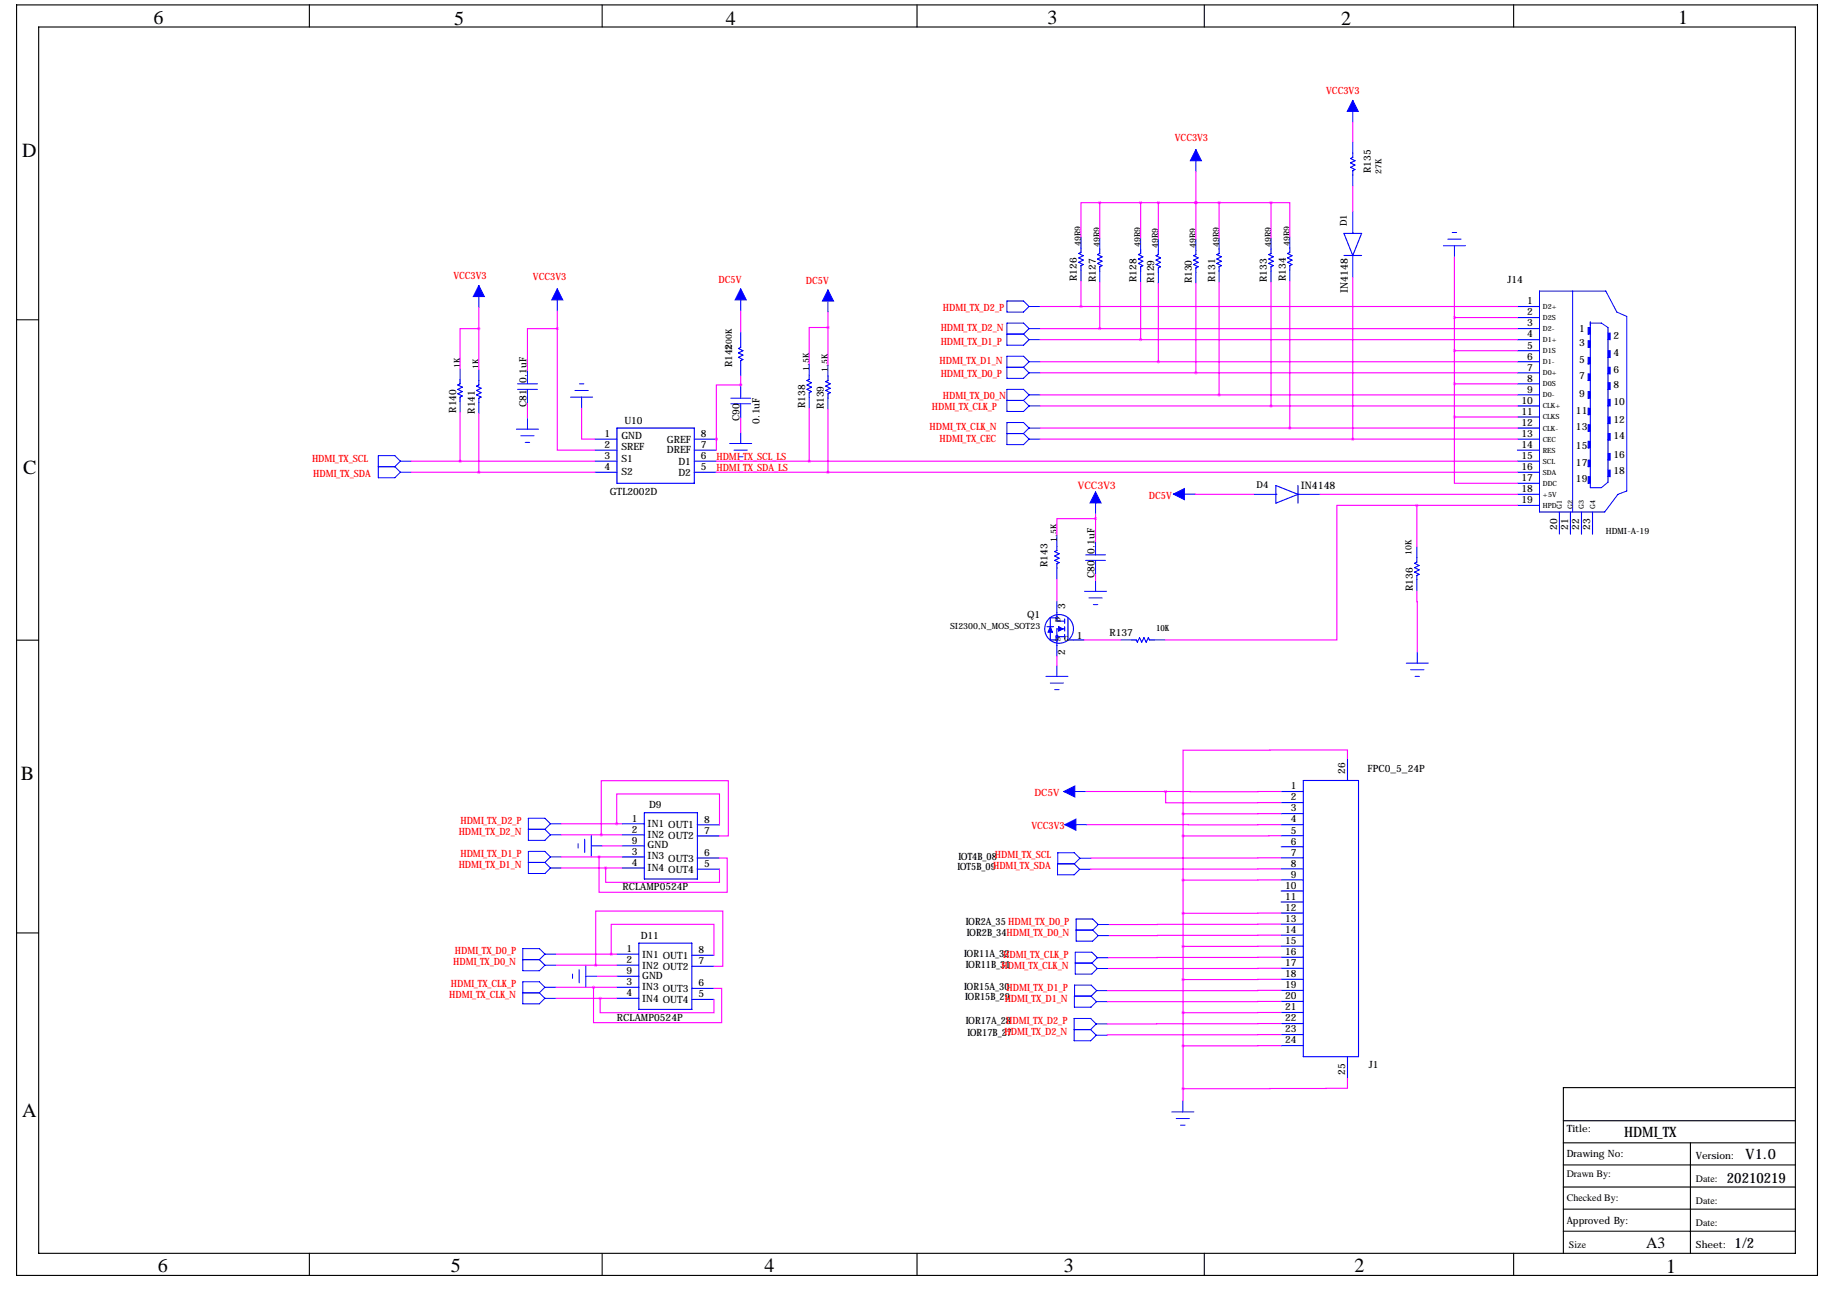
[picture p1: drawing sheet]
<svg xmlns="http://www.w3.org/2000/svg" width="419mm" height="297mm" viewBox="0 0 419 297" stroke-linecap="round" stroke-linejoin="round" font-family="sans-serif">
<g fill="none" stroke="#000" stroke-width=".25">
<path d="M3.8 1.1h414v292.1h-414zM8.9 6.2h403.8v281.9h-403.8zM71.1 1.1v5.1M138.4 1.1v5.1M210.8 1.1v5.1M276.9 1.1v5.1M348 1.1v5.1M3.8 73.5h5.1M3.8 147.2h5.1M3.8 214.5h5.1M359.4 257.7h53.3M412.7 250h-53.3v38.1"/>
<path d="M359.4 262.7h53.3M359.4 267.8h53.3M359.4 272.9h53.3M359.4 278h53.3M388.6 262.7v25.4M71.1 288.1v5.1M138.4 288.1v5.1M210.8 288.1v5.1M276.9 288.1v5.1M348 288.1v5.1M359.4 283.1h53.3"/>
</g>
<g fill="none" stroke="#00f" stroke-width=".25">
<path d="M311 35.2v1l-.5 .2 1 .5-1 .6 1 .5-1 .5 1 .5-.5 .2v1M248.5 57v1l-.5 .3 1 .5-1 .5 1 .5-1 .5 1 .5-.5 .3v1M252.8 57.3v1l-.5 .2 1 .5-1 .5 1 .6-1 .5 1 .5-.5 .2v1M262.2 57.3v1l-.5 .2 1 .5-1 .5 1 .6-1 .5 1 .5-.5 .2v1M266.3 57.5v1l-.5 .3 1 .5-1 .5 1 .5-1 .5 1 .5-.5 .3v1M274.9 57.5v1l-.5 .3 1 .5-1 .5 1 .5-1 .5 1 .5-.5 .3v1M280.3 57.3v1l-.5 .2 1 .5-1 .5 1 .6-1 .5 1 .5-.5 .2v1M292.2 57.3v1l-.5 .2 1 .5-1 .5 1 .6-1 .5 1 .5-.5 .2v1M296.5 57v1l-.5 .3 1 .5-1 .5 1 .5-1 .5 1 .5-.5 .3v1M309 53.7h4l-2 5zM309 58.7h4M311 58.7h.1"/>
<path d="M311 53.7h.1M170.3 78.9v1l-.5 .2 1 .5-1 .5 1 .5-1 .6 1 .5-.5 .2v1M348.8 70.5h5.1M348.8 73h5.1M348.8 75.6h5.1M348.8 78.1h5.1M105.8 87.2v1.1l-.5 .2 1 .5-1 .5 1 .5-1 .5 1 .5-.5 .3v1M110.1 87.5v1l-.5 .3 1 .5-1 .5 1 .5-1 .5 1 .5-.5 .3v1M141.8 98.4h17.8v12.7h-17.8zM186 86.2v1l-.5 .3 1 .5-1 .5 1 .5-1 .5 1 .5-.5 .3v1M190.3 86.5v1l-.5 .2 1.1 .6-1.1 .5 1.1 .5-1.1 .5 1.1 .5-.6 .2v1.1M348.8 80.6h5.1"/>
<path d="M348.8 83.2h5.1M348.8 85.7h5.1M348.8 88.3h5.1M348.8 90.8h5.1M348.8 93.3h5.1M348.8 95.9h5.1M348.8 98.4h5.1M136.8 101h5M136.8 103.5h5M136.8 106h5M136.8 108.6h5M159.6 101h5.1"/>
<path d="M159.6 103.5h5.1M159.6 106h5.1M159.6 108.6h5.1M293.3 113.7h.1M293.3 111.6l5.1 2.1-5.1 2zM298.4 113.7h.1M298.4 111.6v4.1M348.8 101h5.1M348.8 103.5h5.1M348.8 106h5.1M348.8 108.6h5.1M348.8 111.1h5.1"/>
<path d="M348.8 113.7h5.1M348.8 116.2h5.1M358.5 117.7v5.1M361 117.7v5.1M363.6 117.7v5.1M366.1 117.7v5.1M243 125.5v1.1l-.5 .2 1 .5-1 .5 1 .5-1 .5 1 .5-.5 .3v1M243 138.2v4.6h1.8M325.7 128.2v1l-.5 .3 1 .5-1 .5 1 .5-1 .5 1 .5-.5 .3v1M240.7 144.1h1.5M241.5 145.4v1.7h1.5M243 146.4h1.8"/>
<path d="M243 142h-1.5v2.1M244.8 144.6h-1.8v6.3M244.8 142.3v1M244.8 144.1v1M244.8 145.9v1M245.5 142v5.1h3.8M260.2 147.1h1l.3 .5 .5-1 .5 1 .5-1 .5 1 .5-1 .3 .5h1M299.6 179.4h12.7v63.5h-12.7zM309.8 174.4v5M143.1 189.4h5M143.1 191.9h5M143.1 194.5h5"/>
<path d="M143.1 197h5M143.1 199.6h5M148.1 186.9h12.2v15.2h-12.2zM160.3 199.8h5.1M160.3 189.6h5.1M160.3 192.2h5.1M160.3 197.3h5.1M294.5 182h5.1M294.5 184.5h5.1M294.5 187.1h5.1M294.5 189.6h5.1M294.5 192.1h5.1"/>
<path d="M294.5 194.7h5.1M294.5 197.2h5.1M294.5 199.8h5.1M141.8 219.4h5.1M146.9 216.8h12.2v15.3h-12.2zM159.1 219.6h5M294.5 202.3h5.1M294.5 204.8h5.1M294.5 207.4h5.1M294.5 209.9h5.1M294.5 212.5h5.1M294.5 215h5.1"/>
<path d="M294.5 217.5h5.1M141.8 221.9h5.1M141.8 224.4h5.1M141.8 227h5.1M141.8 229.5h5.1M159.1 222.2h5M159.1 227.2h5M159.1 229.8h5M294.5 220.1h5.1M294.5 222.6h5.1M294.5 225.2h5.1M294.5 227.7h5.1"/>
<path d="M294.5 230.2h5.1M294.5 232.8h5.1M294.5 235.3h5.1M294.5 237.9h5.1M294.5 240.4h5.1M309.8 242.9v5.1"/>
<circle cx="243" cy="147.1" r=".25"/>
<circle cx="243" cy="142" r=".25"/>
<circle cx="243" cy="146.3" r=".25"/>
<circle cx="243.5" cy="144.6" r="3.3"/>
</g>
<g fill="none" stroke="#00f" stroke-width=".23">
<path d="M274.9 34.4v5.1M311 23.1v5.1M311 32.6v2.6M248.5 54.5v2.5M252.8 54.7v2.6M262.2 54.7v2.6M266.3 55v2.5M274.9 55v2.5M280.3 54.7v2.6M292.2 54.7v2.6M296.5 54.5v2.5M311 40.2v2.6"/>
<path d="M311 48.6v5.1M311 58.7v5.1M331.8 56.5h5.1M332.8 55h3.1M333.9 53.5h1M334.4 56.5v2.5M110.1 65.6v5.1M128.1 66.4v5.1M170.3 66.4v5.1M170.3 76.3v2.6M190.3 66.7v5M231.5 69.2h3.8l1.3 1.3-1.3 1.2h-3.8z"/>
<path d="M231.5 76.8h3.8M235.3 76.8l1.3 1.3M236.6 75.6l-1.3-1.3h-3.8v5.1h3.8l1.3-1.3M236.6 70.5h2.5M236.6 75.6h2.5M236.6 75.6l-1.3 1.2M236.6 78.1h2.5M248.5 62.1v2.5M252.8 62.3v2.6M262.2 62.3v2.6M266.3 62.6v2.5M274.9 62.6v2.5"/>
<path d="M280.3 62.3v2.6M292.2 62.3v2.6M296.5 62.1v2.5M353.9 66.9h15.3l2.5 4.8 2.3 1.1v40.1l-2 .8-3.1 4h-15zM361.5 66.9v50.8M365.6 74v38.1h2.5l1.6-1.2v-35.6l-1.6-1h-2.5M105.8 84.7v2.5M105.8 92.3v2.6M110.1 84.9v2.6M110.1 92.6v2.5M118.7 98.7h5.1M119 89.5h4.5"/>
<path d="M119 88.3h4.5M121.3 85.2v3.1M121.3 89.5v3.3M121.3 96.1v2.6M131.2 91.3h5M132.2 89.8h3M133.2 88.3h1M133.7 91.3v2.5M168 92.8h4.6M168 91.6h4.6M170.3 83.9v2.6M170.3 88.5v3.1"/>
<path d="M170.3 92.8v3.3M170.3 99.4v2.6M186 83.7v2.5M186 91.3v2.5M190.3 83.9v2.6M190.3 91.6v2.5M231.5 84.4h3.8M231.5 92.1h3.8M231.5 99.7h3.8M235.3 84.4l1.3 1.3M235.3 92.1l1.3 1.2M235.3 99.7l1.3 1.3"/>
<path d="M236.6 90.8l-1.3-1.3h-3.8v5.1h3.8l1.3-1.3M236.6 83.2l-1.3-1.3h-3.8v5.1h3.8l1.3-1.3M236.6 98.4l-1.3-1.3h-3.8v5.1h3.8l1.3-1.2M236.6 83.2h2.5M236.6 83.2l-1.3 1.2M236.6 85.7h2.5M236.6 90.8h2.5M236.6 90.8l-1.3 1.3M236.6 93.3h2.5M236.6 98.4h2.5M236.6 98.4l-1.3 1.3M87 107.3h3.8"/>
<path d="M90.8 107.3l1.2 1.3M92 106h2.6M92 106l-1.2 1.3M92 106l-1.2-1.2h-3.8v5h3.8l1.2-1.2M92 108.6h2.6M119.7 100.2h3.1M120.8 101.7h1M167.7 102h5.1M168.8 103.5h3M169.8 105h1M236.6 101h2.5M251.9 113.1v5.1"/>
<path d="M269.7 113.6h5.1M288.2 113.7h5.1M298.4 113.7h5.1M243 123v2.5M243 130.6v2.6M249.3 136h5.1M249.6 128.8h4.6M249.6 127.6h4.6M250.3 137.5h3.1M251.4 139h1M251.9 124.5v3.1M251.9 128.8v3.3"/>
<path d="M251.9 133.4v2.6M325.7 125.7v2.5M325.7 133.3v2.6M240.4 155.5h5.1M241.5 157h3M242.5 158.6h1M243 153v2.5M257.7 147.1h2.5M265.3 147.1h2.5M323.3 152.5h5.1M324.3 154h3.1M325.3 155.5h1"/>
<path d="M325.8 149.9v2.6M121.5 190.7h3.8M121.5 198.3h3.8M125.3 190.7l1.2 1.2M125.3 198.3l1.2 1.3M126.5 189.4h2.6M126.5 189.4l-1.2 1.3M126.5 189.4l-1.2-1.3h-3.8v5.1h3.8l1.2-1.3M126.5 197l-1.2-1.3h-3.8v5.1h3.8l1.2-1.2M126.5 191.9h2.6M126.5 197h2.6M126.5 197l-1.2 1.3"/>
<path d="M126.5 199.6h2.6M132.9 194v1M134.4 192.9v3.1M135.9 194.5h2.6M135.9 191.9v5.1M244.6 182h5M244.8 189.6h5.1M246.9 198.6l1.3 1.3M247 198.6h-3.9v2.5h3.8l1.3-1.2M248.2 199.9h2.5M248.3 197.3h2.5M248.3 197.3l-1.3 1.3"/>
<path d="M248.3 197.3l-1.3-1.3h-3.8v2.6M125.3 219.4h2.5M125.3 219.4l-1.3 1.2M125.3 219.4l-1.3-1.3h-3.8v5.1h3.8l1.3-1.3M247.4 213.8h3.8M251.2 213.8l1.3 1.3M252.5 215.1h2.5M252.5 212.6l-1.3-1.3h-3.8v5.1h3.8l1.3-1.3M252.5 212.6h2.5M252.5 212.6l-1.3 1.2M120.2 220.6h3.8M120.2 228.3h3.8"/>
<path d="M124 220.6l1.3 1.3M124 228.3l1.3 1.2M125.3 227l-1.3-1.3h-3.8v5.1h3.8l1.3-1.3M125.3 221.9h2.5M125.3 227h2.5M125.3 227l-1.3 1.3M125.3 229.5h2.5M131.6 223.9v1.1M133.1 222.9v3.1M134.7 224.4h2.5M134.7 221.9v5.1M246.9 236.7h3.8l1.3 1.3"/>
<path d="M247.2 221.4h3.8l1.3 1.3M250.8 229l1.3 1.3M252 238h2.6M252 235.4l-1.3-1.3h-3.8v5.2h3.8l1.3-1.3M252 235.4h2.6M252 235.4l-1.3 1.3h-3.8M252.1 230.3h2.5M252.1 227.7l-1.2 1.3h-3.9v2.6h3.8l1.3-1.3M252.1 227.7h2.6M252.1 227.7l-1.2-1.2h-3.9v2.5M252.3 222.7h2.5M252.3 220.2l-1.3-1.3h-3.8v5h3.8l1.3-1.2"/>
<path d="M252.3 220.2h2.5M252.3 220.2l-1.3 1.2h-3.8M269.4 255.6h5.1M270.4 257.2h3.1M271.4 258.7h1M271.9 253.1v2.5"/>
</g>
<g fill="#00f" stroke="#00f" stroke-width=".23">
<path d="M369.7 80.6h.5v1.6h-.5z"/>
<path d="M369.7 108.1h.5v1.5h-.5z"/>
<path d="M369.7 104.3h.5v1.5h-.5z"/>
<path d="M369.7 99.7h.5v1.5h-.5z"/>
<path d="M369.7 95.9h.5v1.5h-.5z"/>
<path d="M369.7 91.8h.5v1.5h-.5z"/>
<path d="M369.7 88h.5v1.5h-.5z"/>
<path d="M369.7 84.4h.5v1.6h-.5z"/>
<path d="M369.7 76.6h.5v1.5h-.5z"/>
<path d="M365.1 75.3h.5v1.5h-.5z"/>
<path d="M365.1 90h.5v1.6h-.5z"/>
<path d="M365.1 93.8h.5v1.6h-.5z"/>
<path d="M365.1 97.6h.5v1.6h-.5z"/>
<path d="M365.1 101.5h.5v1.5h-.5z"/>
<path d="M365.1 105.8h.5v1.5h-.5z"/>
<path d="M365.1 109.6h.5v1.5h-.5z"/>
<path d="M365.1 86h.5v1.5h-.5z"/>
<path d="M365.1 82.2h.5v1.5h-.5z"/>
<path d="M365.1 78.3h.5v1.6h-.5z"/>
<path d="M243.4 144.1l1 .5-1 .5z"/>
<path d="M241.5 144.1l.5 1.3h-1.1z"/>
<path d="M274.9 34.4l1.3 2.5h-2.5z"/>
<path d="M110.1 65.6l1.3 2.6h-2.6z"/>
<path d="M190.3 66.7l1.3 2.5h-2.5z"/>
<path d="M311 23.1l1.3 2.5h-2.6z"/>
<path d="M128.1 66.4l1.3 2.5h-2.6z"/>
<path d="M170.3 66.4l1.3 2.5h-2.6z"/>
<path d="M269.7 113.6l2.6-1.3v2.6z"/>
<path d="M244.6 182l2.5-1.3v2.5z"/>
<path d="M244.8 189.6l2.5-1.3v2.6z"/>
<path d="M251.9 113.1l1.2 2.5h-2.5z"/>
</g>
<g fill="none" stroke="#f0f" stroke-width=".25">
<path d="M274.9 39.5v15.5M311 28.2v4.4M252.8 46.6h-4.3v7.9M252.8 46.6v8.1M252.8 46.6h39.4M262.2 46.6v8.1M266.3 46.6v8.4M274.9 46.6h.1M280.3 46.6v8.1M292.2 46.6h4.3v7.9M292.2 46.6v8.1M311 42.8v5.8"/>
<path d="M334.4 59v36.9M110.1 75.6h-4.3v9.1M110.1 70.7v14.2M128.1 75.6v27.9h8.7M128.1 75.6h-6.8v9.6M128.1 71.5v4.1M170.3 71.5v4.8M190.3 75.3h-4.3v8.4M190.3 71.7v12.2M239.1 70.5h109.7M239.1 75.6h109.7M239.1 78.1h109.7"/>
<path d="M248.5 64.6v5.9M252.8 64.9v10.7M262.2 64.9v13.2M266.3 65.1v18.1M274.9 65.1v20.6M280.3 64.9v25.9M292.2 64.9v28.4M296.5 64.6v33.8M311 63.8v37.2M334.4 73h14.4M105.8 94.9v11.1M110.1 95.1v13.5"/>
<path d="M121.3 92.8v3.3M133.7 93.8v7.2h3.1M170.3 88.5h-5.6v12.5M170.3 88.5h.1M170.3 86.5v2M170.3 96.1v3.3M186 93.8v12.2M190.3 94.1v14.5M239.1 83.2h109.7M239.1 85.7h109.7M239.1 90.8h109.7M239.1 93.3h109.7"/>
<path d="M239.1 98.4h109.7M334.4 95.9v15.2h14.4M334.4 88.3h14.4M334.4 80.6h14.4M334.4 95.9h14.4M94.6 106h42.2M94.6 108.6h42.2M164.7 101h.1M164.7 106h184.1M164.7 108.6h184.1M164.7 101v2.5M239.1 101h109.7"/>
<path d="M251.9 119.2h-8.9v3.8M251.9 118.2v6.3M274.8 113.6l13.4 .1M303.5 113.7h45.3M325.7 116.2h-18.4v30.9h-39.5M325.7 116.2v9.5M325.7 116.2h23.1M243 133.2v5M251.9 132.1v1.3M325.7 135.9l.1 14M243 150.9v2.1M249.3 147.1h8.4"/>
<path d="M309.8 174.4v-2l-37.8 .1v14.6M129.1 189.4h14M129.1 191.9h14M129.1 197h14M129.1 199.6h14M137.7 197v8.1h29.5v-7.8h-1.8M138.2 191.9v-12.4h29.2v12.7h-2M138.5 194.5h4.6M139.2 199.6v3.3h26.2v-3.1M141.8 189.4v-6.9h23.6v7.1M249.6 182h18.4M249.9 189.6h44.6"/>
<path d="M268 182h26.5M268 182v2.6l26.5-.1M272 187.1v63.2M294.5 187.1h-22.5M294.5 192.1l-22.5 .1M294.5 197.2l-43.7 .1M294.5 199.8l-43.8 .1M127.8 219.4h14M140.5 219.4v-6.9h23.6v7.1M294.5 202.3h-22.5M294.5 209.9l-22.5 .1M294.5 212.5l-39.5 .1"/>
<path d="M294.5 215l-39.5 .1M294.5 217.5l-22.5 .1M127.8 221.9h14M127.8 227h14M127.8 229.5h14M136.4 227v8.1h29.5v-7.9h-1.8M137 221.9v-12.4h29.2v12.7h-2.1M137.2 224.4h4.6M138 229.5v3.3h26.1v-3M294.5 220.1l-39.7 .1M294.5 222.6l-39.7 .1M294.5 225.2h-22.5"/>
<path d="M294.5 227.7h-39.8M294.5 230.2l-39.9 .1M294.5 232.8h-22.5M294.5 235.3l-39.9 .1M294.5 237.9l-39.9 .1M272 250.3l-.1 2.8M294.5 240.4h-22.5M309.8 248v2.2l-37.8 .1"/>
</g>
<path d="M334.3 88.3a.05 .05 0 0 0 .1 0 .05 .05 0 0 0-.1 0zM334.3 80.6a.05 .05 0 0 0 .1 0 .05 .05 0 0 0-.1 0zM334.3 73a.05 .05 0 0 0 .1 0 .05 .05 0 0 0-.1 0zM334.3 95.9a.05 .05 0 0 0 .1 0 .05 .05 0 0 0-.1 0zM252.8 75.6a.05 .05 0 0 0 .1 0 .05 .05 0 0 0-.1 0zM262.2 78.1a.05 .05 0 0 0 .1 0 .05 .05 0 0 0-.1 0zM274.9 85.7a.05 .05 0 0 0 .1 0 .05 .05 0 0 0-.1 0zM280.2 90.8a.05 .05 0 0 0 .1 0 .05 .05 0 0 0-.1 0zM280.2 46.6a.05 .05 0 0 0 .1 0 .05 .05 0 0 0-.1 0zM274.9 46.6a.05 .05 0 0 0 .1 0 .05 .05 0 0 0-.1 0zM262.2 46.6a.05 .05 0 0 0 .1 0 .05 .05 0 0 0-.1 0zM252.8 46.6a.05 .05 0 0 0 .1 0 .05 .05 0 0 0-.1 0zM274.9 46.6a.05 .05 0 0 0 .1 0 .05 .05 0 0 0-.1 0zM325.7 116.2a.05 .05 0 0 0 .1 0 .05 .05 0 0 0-.1 0zM105.7 106a.05 .05 0 0 0 .1 0 .05 .05 0 0 0-.1 0zM186 106a.05 .05 0 0 0 .1 0 .05 .05 0 0 0-.1 0zM190.3 108.6a.05 .05 0 0 0 .1 0 .05 .05 0 0 0-.1 0zM190.3 75.3a.05 .05 0 0 0 .1 0 .05 .05 0 0 0-.1 0zM267.9 182a.05 .05 0 0 0 .1 0 .05 .05 0 0 0-.1 0zM139.2 199.6a.05 .05 0 0 0 .1 0 .05 .05 0 0 0-.1 0zM136.9 221.9a.05 .05 0 0 0 .1 0 .05 .05 0 0 0-.1 0zM137.9 229.5a.05 .05 0 0 0 .1 0 .05 .05 0 0 0-.1 0zM136.4 227a.05 .05 0 0 0 .1 0 .05 .05 0 0 0-.1 0zM251.8 119.2a.05 .05 0 0 0 .1 0 .05 .05 0 0 0-.1 0z" fill="#f0f" stroke="#f0f" stroke-width=".63"/>
<g font-size="4.6">
<text x="35.3" y="5.4">6</text>
<text x="104.4" y="5.7">5</text>
<text x="166.9" y="5.7">4</text>
<text x="240.8" y="5.4">3</text>
<text x="308.4" y="5.7">2</text>
<text x="385.8" y="5.4">1</text>
<text x="5.1" y="36.2">D</text>
<text x="5.3" y="109.1">C</text>
<text x="4.8" y="179.4">B</text>
<text x="5.1" y="256.9">A</text>
<text x="36.3" y="292.5">6</text>
<text x="103.6" y="292.5">5</text>
<text x="175.8" y="292.5">4</text>
<text x="244.6" y="292.5">3</text>
<text x="311.4" y="292.5">2</text>
<text x="383" y="292.7">1</text>
</g>
<text font-size="3.6" x="378.5" y="286.9">A3</text>
<g font-size="3.3">
<text x="373.4" y="261.5">HDMI_TX</text>
<text x="401.3" y="266.6">V1.0</text>
<text x="397" y="271.9">20210219</text>
<text x="398.8" y="286.9">1/2</text>
</g>
<g font-size="2.4">
<text x="309.9" y="67.4" transform="rotate(-90 309.9 67.4)">IN4148</text>
<text x="299" y="112.5">IN4148</text>
</g>
<text font-size="2.4" fill="#f00" x="247.8" y="112.4">VCC3V3</text>
<g font-size="2.3" fill="#f00">
<text x="304.9" y="21.7">VCC3V3</text>
<text x="270.1" y="32.4">VCC3V3</text>
<text x="104.2" y="64.1">VCC3V3</text>
<text x="122.5" y="64.4">VCC3V3</text>
<text x="165.2" y="65.1">DC5V</text>
<text x="185.3" y="65.4">DC5V</text>
<text x="216.8" y="71.5">HDMI_TX_D2_P</text>
<text x="216.3" y="76.1">HDMI_TX_D2_N</text>
<text x="216" y="83.7">HDMI_TX_D1_N</text>
<text x="216.3" y="79.4">HDMI_TX_D1_P</text>
<text x="216.3" y="86.7">HDMI_TX_D0_P</text>
<text x="214.2" y="94.3">HDMI_TX_CLK_P</text>
<text x="216.8" y="91.8">HDMI_TX_D0_N</text>
<text x="213.7" y="98.9">HDMI_TX_CLK_N</text>
<text x="216" y="101.7">HDMI_TX_CEC</text>
<text x="71.7" y="106.3">HDMI_TX_SCL</text>
<text x="164.7" y="105.8">HDMI_TX_SCL_LS</text>
<text x="72" y="109.6">HDMI_TX_SDA</text>
<text x="164.7" y="108.3">HDMI_TX_SDA_LS</text>
<text x="264.1" y="114.6">DC5V</text>
<text x="237.8" y="182.9">DC5V</text>
<text x="105.4" y="191.9">HDMI_TX_D2_N</text>
<text x="105.8" y="189.4">HDMI_TX_D2_P</text>
<text x="237.1" y="190.6">VCC3V3</text>
<text x="105.8" y="197">HDMI_TX_D1_P</text>
<text x="105.4" y="199.6">HDMI_TX_D1_N</text>
<text x="104.2" y="221.9">HDMI_TX_D0_N</text>
<text x="104.6" y="219.4">HDMI_TX_D0_P</text>
<text x="230.7" y="220.2">HDMI_TX_CLK_P</text>
<text x="103.7" y="227">HDMI_TX_CLK_P</text>
<text x="230.3" y="222.7">HDMI_TX_CLK_N</text>
<text x="103.3" y="229.5">HDMI_TX_CLK_N</text>
<text x="231" y="230.3">HDMI_TX_D1_N</text>
<text x="230.9" y="238">HDMI_TX_D2_N</text>
<text x="231.3" y="235.4">HDMI_TX_D2_P</text>
</g>
<g font-size="2.3">
<text x="315.1" y="39.7" transform="rotate(-90 315.1 39.7)">R135</text>
<text x="247.6" y="64.6" transform="rotate(-90 247.6 64.6)">R126</text>
<text x="251.9" y="64.9" transform="rotate(-90 251.9 64.9)">R127</text>
<text x="261.3" y="64.9" transform="rotate(-90 261.3 64.9)">R128</text>
<text x="265.4" y="65.1" transform="rotate(-90 265.4 65.1)">R129</text>
<text x="274" y="65.1" transform="rotate(-90 274 65.1)">R130</text>
<text x="279.3" y="64.9" transform="rotate(-90 279.3 64.9)">R131</text>
<text x="291.3" y="64.9" transform="rotate(-90 291.3 64.9)">R133</text>
<text x="295.6" y="64.6" transform="rotate(-90 295.6 64.6)">R134</text>
<text x="346.6" y="65.1">J14</text>
<text x="351.1" y="70">1</text>
<text x="351.1" y="72.5">2</text>
<text x="351.1" y="75">3</text>
<text x="351.1" y="77.6">4</text>
<text x="363.1" y="76.3">1</text>
<text x="370.9" y="77.8">2</text>
<text x="351.1" y="80.1">5</text>
<text x="351.1" y="82.7">6</text>
<text x="363.1" y="79.6">3</text>
<text x="363.1" y="83.4">5</text>
<text x="370.9" y="81.9">4</text>
<text x="121" y="88" transform="rotate(-90 121 88)">0.1uF</text>
<text x="168.3" y="84.4" transform="rotate(-90 168.3 84.4)">R142</text>
<text x="351.1" y="85.2">7</text>
<text x="351.1" y="87.7">8</text>
<text x="363.1" y="87.2">7</text>
<text x="370.9" y="85.7">6</text>
<text x="370.9" y="89.3">8</text>
<text x="104.8" y="94.9" transform="rotate(-90 104.8 94.9)">R140</text>
<text x="109.2" y="95.1" transform="rotate(-90 109.2 95.1)">R141</text>
<text x="121" y="93.6" transform="rotate(-90 121 93.6)">C81</text>
<text x="185.1" y="93.8" transform="rotate(-90 185.1 93.8)">R138</text>
<text x="189.4" y="94.1" transform="rotate(-90 189.4 94.1)">R139</text>
<text x="349.8" y="92.8">10</text>
<text x="349.8" y="95.4">11</text>
<text x="351.1" y="90.3">9</text>
<text x="362.3" y="95.1">11</text>
<text x="363.1" y="91.3">9</text>
<text x="370.9" y="93.1">10</text>
<text x="139" y="100.4">1</text>
<text x="142.8" y="101">GND</text>
<text x="143.5" y="97.4">U10</text>
<text x="153.3" y="101.8">GREF</text>
<text x="161.1" y="100.4">8</text>
<text x="170" y="96.9" transform="rotate(-90 170 96.9)">C90</text>
<text x="174.6" y="97.4" transform="rotate(-90 174.6 97.4)">0.1uF</text>
<text x="349.8" y="97.9">12</text>
<text x="349.8" y="100.4">13</text>
<text x="362.3" y="98.9">13</text>
<text x="370.9" y="97.1">12</text>
<text x="370.9" y="101">14</text>
<text x="139" y="103">2</text>
<text x="139" y="105.5">3</text>
<text x="142.8" y="103.5">SREF</text>
<text x="142.8" y="106.3">S1</text>
<text x="153.3" y="104">DREF</text>
<text x="156" y="106.8">D1</text>
<text x="161.1" y="103">7</text>
<text x="161.1" y="105.5">6</text>
<text x="349.8" y="103">14</text>
<text x="349.8" y="105.5">15</text>
<text x="362.3" y="103.2">15</text>
<text x="362.3" y="107">17</text>
<text x="370.9" y="105.3">16</text>
<text x="139" y="108.1">4</text>
<text x="140.2" y="113.7">GTL2002D</text>
<text x="142.8" y="109.1">S2</text>
<text x="156" y="109.4">D2</text>
<text x="161.1" y="108.1">5</text>
<text x="349.8" y="108.1">16</text>
<text x="349.8" y="110.6">17</text>
<text x="349.8" y="113.1">18</text>
<text x="362.3" y="110.9">19</text>
<text x="370.9" y="109.1">18</text>
<text x="349.8" y="115.7">19</text>
<text x="358" y="121.9" transform="rotate(-90 358 121.9)">20</text>
<text x="360.5" y="121.9" transform="rotate(-90 360.5 121.9)">21</text>
<text x="363.1" y="121.9" transform="rotate(-90 363.1 121.9)">22</text>
<text x="365.6" y="121.9" transform="rotate(-90 365.6 121.9)">23</text>
<text x="240.8" y="130.4" transform="rotate(-90 240.8 130.4)">R143</text>
<text x="251.6" y="127.3" transform="rotate(-90 251.6 127.3)">0.1uF</text>
<text x="251.6" y="132.9" transform="rotate(-90 251.6 132.9)">C80</text>
<text x="324.8" y="135.9" transform="rotate(-90 324.8 135.9)">R136</text>
<text x="236.1" y="142">Q1</text>
<text x="244.8" y="140" transform="rotate(-90 244.8 140)">3</text>
<text x="247.5" y="146.9">1</text>
<text x="255" y="146.1">R137</text>
<text x="244.8" y="150.5" transform="rotate(-90 244.8 150.5)">2</text>
<text x="309.3" y="177.9" transform="rotate(-90 309.3 177.9)">26</text>
<text x="314.4" y="177.5">FPC0_5_24P</text>
<text x="149.2" y="185.8">D9</text>
<text x="296.8" y="181.5">1</text>
<text x="296.8" y="184">2</text>
<text x="145.3" y="188.9">1</text>
<text x="145.3" y="191.4">2</text>
<text x="148.9" y="190.2">IN1 OUT1</text>
<text x="161.8" y="189.1">8</text>
<text x="161.8" y="191.7">7</text>
<text x="296.8" y="186.5">3</text>
<text x="296.8" y="189.1">4</text>
<text x="296.8" y="191.6">5</text>
<text x="145.3" y="194">9</text>
<text x="145.3" y="196.5">3</text>
<text x="148.9" y="192.7">IN2 OUT2</text>
<text x="148.9" y="195">GND</text>
<text x="148.9" y="197.6">IN3 OUT3</text>
<text x="161.8" y="196.8">6</text>
<text x="220.4" y="197.7">IOT4B_08HDMI_TX_SCL</text>
<text x="296.8" y="194.2">6</text>
<text x="296.8" y="196.7">7</text>
<text x="145.3" y="199">4</text>
<text x="148.9" y="200.4">IN4 OUT4</text>
<text x="161.8" y="199.3">5</text>
<text x="220.1" y="200.1">IOT5B_09HDMI_TX_SDA</text>
<text x="296.8" y="199.2">8</text>
<text x="296.8" y="201.8">9</text>
<text x="143.1" y="204.7">RCLAMP0524P</text>
<text x="295.5" y="204.3">10</text>
<text x="295.5" y="206.9">11</text>
<text x="295.5" y="209.4">12</text>
<text x="147.3" y="215.8">D11</text>
<text x="222" y="212.8">IOR2A_35 HDMI_TX_D0_P</text>
<text x="222.3" y="215.2">IOR2B_34HDMI_TX_D0_N</text>
<text x="295.5" y="211.9">13</text>
<text x="295.5" y="214.5">14</text>
<text x="144" y="218.9">1</text>
<text x="144" y="221.4">2</text>
<text x="147.6" y="220.2">IN1 OUT1</text>
<text x="160.6" y="219.1">8</text>
<text x="160.6" y="221.7">7</text>
<text x="221.7" y="220">IOR11A_32</text>
<text x="295.5" y="217">15</text>
<text x="295.5" y="219.6">16</text>
<text x="144" y="223.9">9</text>
<text x="144" y="226.5">3</text>
<text x="147.6" y="222.7">IN2 OUT2</text>
<text x="147.6" y="225">GND</text>
<text x="147.6" y="227.5">IN3 OUT3</text>
<text x="160.6" y="226.7">6</text>
<text x="221.7" y="227.6">IOR15A_30HDMI_TX_D1_P</text>
<text x="222" y="222.5">IOR11B_31</text>
<text x="295.5" y="222.1">17</text>
<text x="295.5" y="224.6">18</text>
<text x="295.5" y="227.2">19</text>
<text x="144" y="229">4</text>
<text x="147.6" y="230.3">IN4 OUT4</text>
<text x="160.6" y="229.3">5</text>
<text x="221.9" y="229.9">IOR15B_29</text>
<text x="295.5" y="229.7">20</text>
<text x="295.5" y="232.3">21</text>
<text x="141.8" y="234.7">RCLAMP0524P</text>
<text x="222" y="235.5">IOR17A_28</text>
<text x="222.4" y="238.1">IOR17B_27</text>
<text x="295.5" y="234.8">22</text>
<text x="295.5" y="237.3">23</text>
<text x="295.5" y="239.9">24</text>
<text x="314.7" y="245.5">J1</text>
<text x="309.3" y="247.1" transform="rotate(-90 309.3 247.1)">25</text>
<text x="360.2" y="260.2">Title:</text>
<text x="360.2" y="266.1">Drawing No:</text>
<text x="389.9" y="266.6">Version:</text>
<text x="360.2" y="270.6">Drawn By:</text>
<text x="389.9" y="271.6">Date:</text>
<text x="360.2" y="281.3">Approved By:</text>
<text x="360.2" y="276.2">Checked By:</text>
<text x="389.9" y="281.8">Date:</text>
<text x="389.9" y="276.7">Date:</text>
<text x="360.7" y="286.9">Size</text>
<text x="389.9" y="286.9">Sheet:</text>
</g>
<g font-size="2.2">
<text x="309.6" y="52" transform="rotate(-90 309.6 52)">D1</text>
<text x="288.9" y="112.3">D4</text>
</g>
<g font-size="2">
<text x="317.6" y="39.9" transform="rotate(-90 317.6 39.9)">27K</text>
<text x="248.5" y="56.6" transform="rotate(-90 248.5 56.6)">49R9</text>
<text x="252.8" y="56.8" transform="rotate(-90 252.8 56.8)">49R9</text>
<text x="262.2" y="56.8" transform="rotate(-90 262.2 56.8)">49R9</text>
<text x="266.3" y="57.1" transform="rotate(-90 266.3 57.1)">49R9</text>
<text x="274.9" y="57.1" transform="rotate(-90 274.9 57.1)">49R9</text>
<text x="280.3" y="56.8" transform="rotate(-90 280.3 56.8)">49R9</text>
<text x="292.2" y="56.8" transform="rotate(-90 292.2 56.8)">49R9</text>
<text x="296.5" y="56.6" transform="rotate(-90 296.5 56.6)">49R9</text>
<text x="168.2" y="80.2" transform="rotate(-90 168.2 80.2)">200K</text>
<text x="105.8" y="84.5" transform="rotate(-90 105.8 84.5)">1K</text>
<text x="110.1" y="84.8" transform="rotate(-90 110.1 84.8)">1K</text>
<text x="186" y="85.3" transform="rotate(-90 186 85.3)">1.5K</text>
<text x="190.3" y="85.6" transform="rotate(-90 190.3 85.6)">1.5K</text>
<text x="243" y="124.6" transform="rotate(-90 243 124.6)">1.5K</text>
<text x="369.2" y="122.8">HDMI-A-19</text>
<text x="324.5" y="127.7" transform="rotate(-90 324.5 127.7)">10K</text>
<text x="218.4" y="144.6">SI2300,N_MOS_SOT23</text>
<text x="265.8" y="145.1">10K</text>
</g>
<g font-size="1.6">
<text x="354.7" y="71">D2+</text>
<text x="354.7" y="73.6">D2S</text>
<text x="354.7" y="76.1">D2-</text>
<text x="354.7" y="78.7">D1+</text>
<text x="354.7" y="81.2">D1S</text>
<text x="354.7" y="83.7">D1-</text>
<text x="354.7" y="86.3">D0+</text>
<text x="354.7" y="88.8">D0S</text>
<text x="354.7" y="91.4">D0-</text>
<text x="354.7" y="93.9">CLK+</text>
<text x="354.7" y="96.4">CLKS</text>
<text x="354.7" y="99">CLK-</text>
<text x="354.7" y="101.5">CEC</text>
<text x="354.7" y="104.1">RES</text>
<text x="354.7" y="106.6">SCL</text>
<text x="354.7" y="109.1">SDA</text>
<text x="354.7" y="111.7">DDC</text>
<text x="354.7" y="114.2">+5V</text>
<text x="354.7" y="116.8">HPD</text>
<text x="359.1" y="117" transform="rotate(-90 359.1 117)">G1</text>
<text x="361.6" y="117" transform="rotate(-90 361.6 117)">G2</text>
<text x="364.1" y="117" transform="rotate(-90 364.1 117)">G3</text>
<text x="366.7" y="117" transform="rotate(-90 366.7 117)">G4</text>
<text x="243.8" y="142.9" transform="rotate(-90 243.8 142.9)">D</text>
<text x="243.8" y="147.4" transform="rotate(-90 243.8 147.4)">S</text>
<text x="244.6" y="147.4">G</text>
</g>
</svg>
